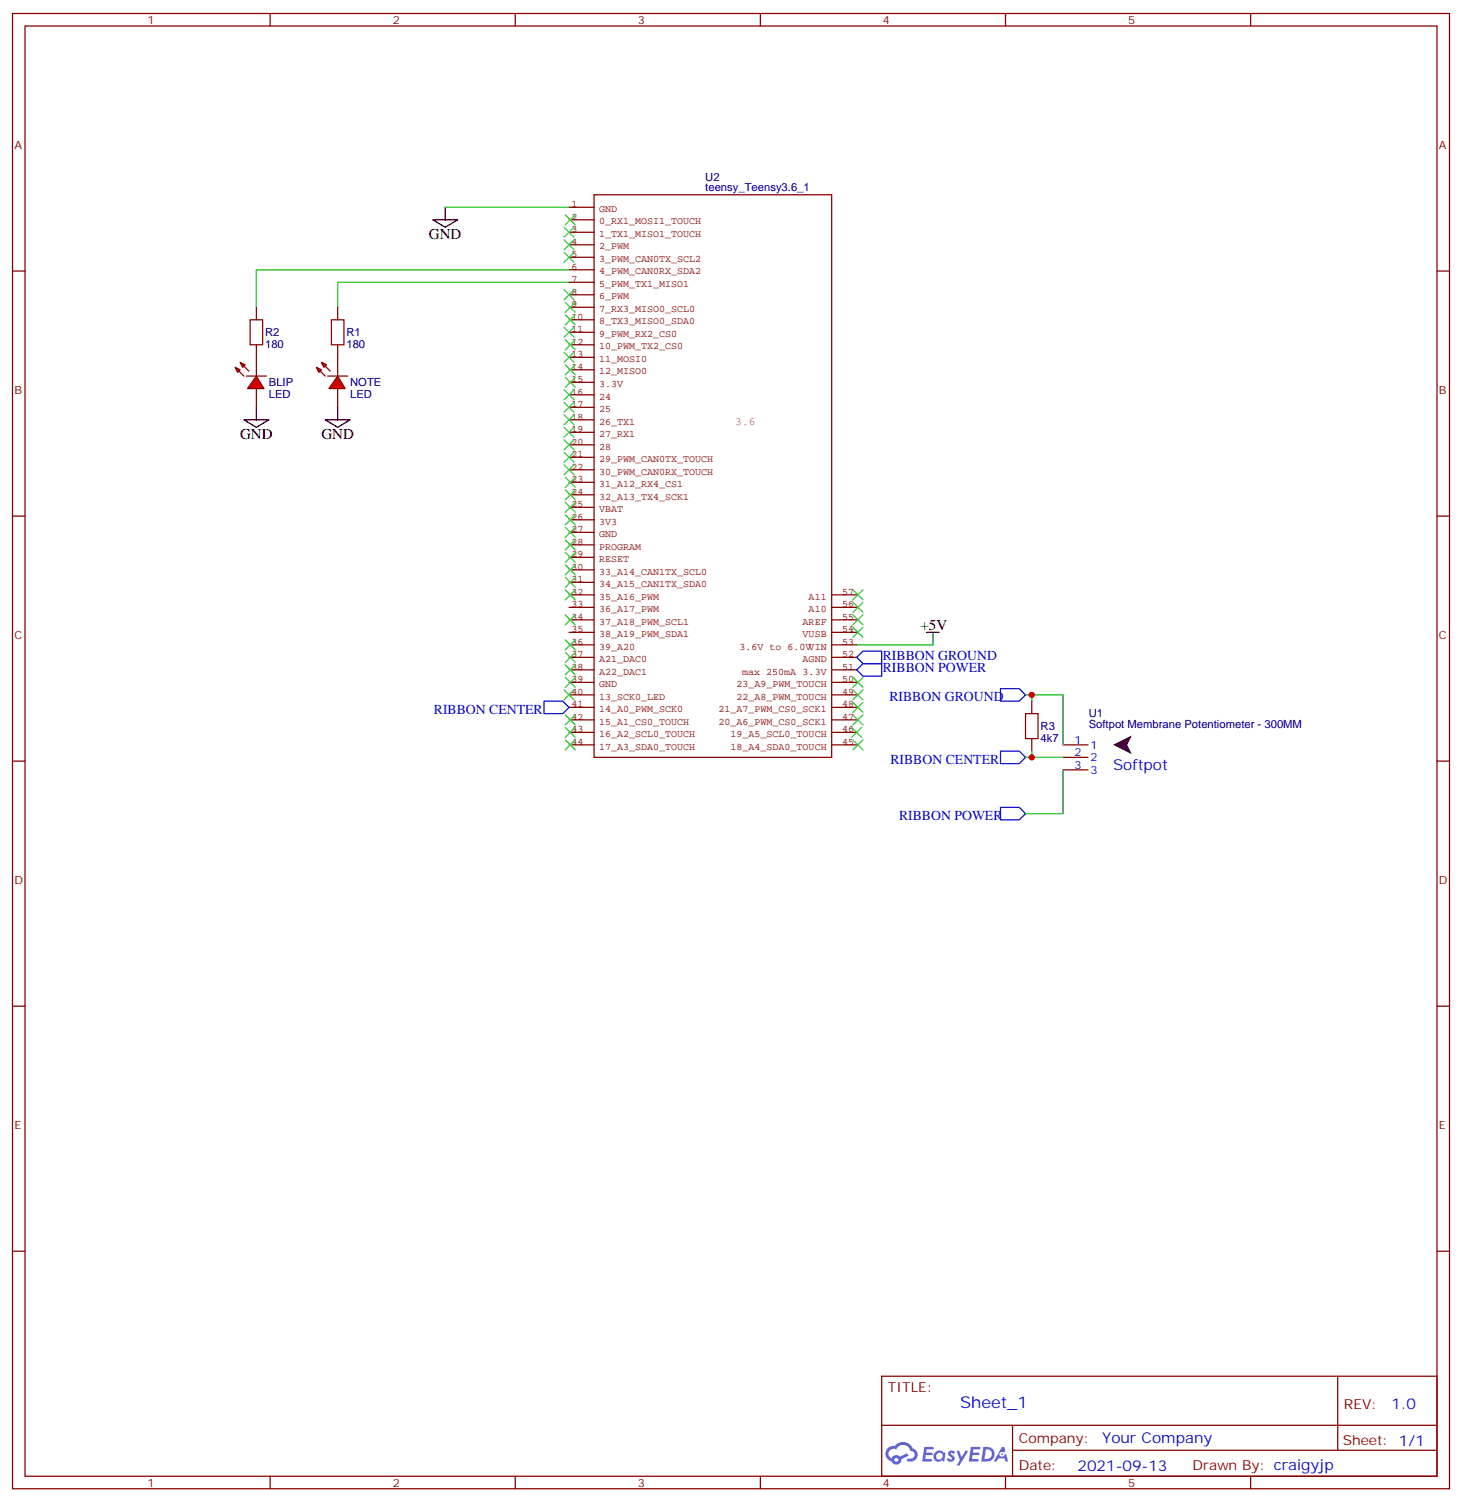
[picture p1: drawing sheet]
<svg xmlns="http://www.w3.org/2000/svg" width="412mm" height="424mm" viewBox="0 0 412 424" stroke-linecap="round" stroke-linejoin="round" font-family="sans-serif">
<g fill="none" stroke="#870000" stroke-width=".35">
<path d="M3.5 3.8h405.4v416.3h-405.4zM7.1 7.3h398.2v409.3h-398.2zM76.2 3.8v3.5M145.3 3.8v3.5M214.5 3.8v3.5M283.6 3.8v3.5M352.8 3.8v3.5M3.5 76.5h3.6M405.3 76.5h3.6M3.5 145.6h3.6M405.3 145.6h3.6M3.5 214.8h3.6"/>
<path d="M405.3 214.8h3.6M3.5 283.9h3.6M405.3 283.9h3.6M3.5 353.1h3.6M405.3 353.1h3.6M248.7 388.3h156.6v28.3h-156.6zM377.3 388.4v20.8M76.2 416.6v3.5M145.3 416.6v3.5M214.5 416.6v3.5M248.7 402.2h156.5M283.6 416.6v3.5"/>
<path d="M285.6 409.2h119.6M285.6 402.2v14.1M352.8 416.6v3.5"/>
</g>
<g fill="#5487ff">
<path d="M267.7 409.5a1.22 1.22 0 0 1 1.7 .3l-.4 .6a.47 .47 0 0 0-.3-.4 .47 .47 0 0 0-.5 .1v.2a1.23 1.23 0 0 1 .8 1.9 1.44 1.44 0 0 1-2-.3l.5-.5 .7 .4a.29 .29 0 0 0 .3-.3 .29 .29 0 0 0-.2-.3 1.04 1.04 0 0 1-.6-1.7z"/>
<path d="M260.7 408.3h2.4l.3 .1-.2 .6h-1.8l-.1 .9h1.5l.3 .3-.3 .4h-1.6l-.2 1.1h1.7l.2 .4-.2 .3h-2.6z"/>
<path d="M273.8 408.3h2.4l.3 .2-.1 .5h-1.8l-.2 .9h1.6l.3 .3-.4 .4h-1.6l-.1 1.1h1.7l.2 .4-.2 .3h-2.6z"/>
<path d="M282.6 408.3h.7l.3 1.2-.6 .3a.69 .69 0 0 0-1 .3 .69 .69 0 0 0 .4 1 .69 .69 0 0 0 .9-.6l.5-.3 .6 2.2h-.8l-.2-.9h-1.8l-.5 .9h-.8z"/>
<path d="M269.8 409.3h.8l.6 1.9 1.1-1.9h.9l-2.6 4.2h-.8l.9-1.5z"/>
<path d="M277.4 408.3l-.6 4.1h1.3a2.11 2.11 0 0 0 2.5-2.1 2.11 2.11 0 0 0-2.5-2zM278.1 409a1.39 1.39 0 0 1 1.7 1.4 1.39 1.39 0 0 1-1.8 1.3h-.3z"/>
<path d="M263.7 409.9a1.54 1.54 0 0 0-.1 2.1 1.54 1.54 0 0 0 2.2 .2l.6 .2 .3-2.3-.2-.2-.4-.1a1.49 1.49 0 0 0-2.4 .1zM264 410.9a.94 .94 0 0 1 1.8 0 .94 .94 0 0 1-1.8 0z"/>
<path d="M250.4 408.6a2.18 2.18 0 0 0 1.1 3.8 1.44 1.44 0 0 0 1.6 .9 1.44 1.44 0 0 0 1.2-1.5l2-1-.5-.7-1.9 .9a1.47 1.47 0 0 0-2.4 .5 1.39 1.39 0 0 1-.7-2 1.39 1.39 0 0 1 2-.5 2.12 2.12 0 0 1 2.2-1.3 2.12 2.12 0 0 1 1.9 1.7 1.14 1.14 0 0 1 1.1 1.5 1.14 1.14 0 0 1-1.7 .7 .43 .43 0 0 0-.5 .3 .43 .43 0 0 0 .4 .5 1.98 1.98 0 0 0 2.5-1.2 1.98 1.98 0 0 0-1.2-2.5 3.1 3.1 0 0 0-5.3-.7l-.9 .1zM252.3 411.9a.55 .55 0 0 1 1.1 0 .55 .55 0 0 1-1.1 0z"/>
<circle cx="282.6" cy="410.4" r=".26"/>
</g>
<g fill="none" stroke="#850000" stroke-width=".35">
<path d="M160.5 58.5h7.1M167.6 55h67v158.7h-67zM160.5 62h7.1M160.5 65.5h7.1M160.5 69.1h7.1M160.5 72.6h7.1M160.5 76.1h7.1M160.5 79.7h7.1M160.5 90.2h7.1M160.5 93.8h7.1M160.5 97.3h7.1M160.5 83.2h7.1"/>
<path d="M160.5 86.7h7.1M160.5 100.8h7.1M160.5 104.4h7.1M160.5 107.9h7.1M160.5 111.4h7.1M160.5 114.9h7.1M160.5 118.5h7.1M160.5 122h7.1M160.5 125.5h7.1M160.5 129h7.1M160.5 132.6h7.1M160.5 136.1h7.1"/>
<path d="M160.5 139.6h7.1M160.5 143.2h7.1M160.5 146.7h7.1M160.5 150.2h7.1M160.5 153.7h7.1M160.5 157.3h7.1M160.5 160.8h7.1M160.5 164.3h7.1M160.5 167.9h7.1M160.5 171.4h7.1M160.5 174.9h7.1M160.5 178.4h7.1"/>
<path d="M234.6 167.9h7.1M234.6 171.4h7.1M234.6 174.9h7.1M234.6 178.4h7.1M160.5 182h7.1M160.5 185.5h7.1M160.5 189h7.1M160.5 192.5h7.1M160.5 196.1h7.1M160.5 199.6h7.1M234.6 182h7.1M234.6 185.5h7.1"/>
<path d="M234.6 189h7.1M234.6 192.5h7.1M234.6 196.1h7.1M234.6 199.6h7.1M160.5 203.1h7.1M160.5 206.7h7.1M160.5 210.2h7.1M234.6 203.1h7.1M234.6 206.7h7.1M234.6 210.2h7.1"/>
</g>
<path d="M125.6 58.5v3.5M122.1 62h7l-3.5 2.1zM261.4 178.4h3.5M263.2 178.4v3.6" fill="none" stroke="#000" stroke-width=".35"/>
<path d="M125.6 58.5h34.9M241.7 182h21.5" fill="none" stroke="#008700" stroke-width=".35"/>
<g fill="none" stroke="#3c3" stroke-width=".35">
<path d="M159.1 64.1l2.8 2.9M159.1 67.7l2.8 2.8M159.1 71.2l2.8 2.8M159.5 60.6l2.8 2.8M161.9 64.1l-2.8 2.9M161.9 67.7l-2.8 2.8M161.9 71.2l-2.8 2.8M162.3 60.6l-2.8 2.8M159.1 81.8l2.8 2.8M159.1 92.4l2.8 2.8M159.1 99.4l2.8 2.8M159.5 85.3l2.8 2.8"/>
<path d="M159.5 88.8l2.8 2.9M159.5 95.9l2.8 2.8M161.9 81.8l-2.8 2.8M161.9 92.4l-2.8 2.8M161.9 99.4l-2.8 2.8M162.3 85.3l-2.8 2.8M162.3 88.8l-2.8 2.9M162.3 95.9l-2.8 2.8M159.1 110l2.8 2.8M159.1 113.5l2.8 2.8M159.1 117.1l2.8 2.8M159.5 102.9l2.8 2.9"/>
<path d="M159.5 106.5l2.8 2.8M161.9 110l-2.8 2.8M161.9 113.5l-2.8 2.8M161.9 117.1l-2.8 2.8M162.3 102.9l-2.8 2.9M162.3 106.5l-2.8 2.8M159.1 120.6l2.8 2.8M159.1 124.1l2.8 2.8M159.1 127.6l2.8 2.9M159.1 131.2l2.8 2.8M159.5 134.7l2.8 2.8M159.5 138.2l2.8 2.8"/>
<path d="M161.9 120.6l-2.8 2.8M161.9 124.1l-2.8 2.8M161.9 127.6l-2.8 2.9M161.9 131.2l-2.8 2.8M162.3 134.7l-2.8 2.8M162.3 138.2l-2.8 2.8M159.5 141.7l2.8 2.9M159.5 145.3l2.8 2.8M159.5 148.8l2.8 2.8M159.5 152.3l2.8 2.9M159.5 155.9l2.8 2.8M159.5 159.4l2.8 2.8"/>
<path d="M162.3 141.7l-2.8 2.9M162.3 145.3l-2.8 2.8M162.3 148.8l-2.8 2.8M162.3 152.3l-2.8 2.9M162.3 155.9l-2.8 2.8M162.3 159.4l-2.8 2.8M159.5 162.9l2.8 2.8M159.5 166.4l2.8 2.9M159.5 173.5l2.8 2.8M162.3 162.9l-2.8 2.8M162.3 166.4l-2.8 2.9M162.3 173.5l-2.8 2.8"/>
<path d="M240.6 166.4l2.8 2.9M240.6 170l2.8 2.8M240.6 173.5l2.8 2.8M240.6 177l2.8 2.8M243.4 166.4l-2.8 2.9M243.4 170l-2.8 2.8M243.4 173.5l-2.8 2.8M243.4 177l-2.8 2.8M159.1 194.7l2.8 2.8M159.5 180.6l2.8 2.8M159.5 184.1l2.8 2.8M159.5 187.6l2.8 2.8"/>
<path d="M159.5 191.1l2.8 2.9M161.9 194.7l-2.8 2.8M162.3 180.6l-2.8 2.8M162.3 184.1l-2.8 2.8M162.3 187.6l-2.8 2.8M162.3 191.1l-2.8 2.9M240.6 191.1l2.8 2.9M240.6 194.7l2.8 2.8M240.6 198.2l2.8 2.8M243.4 191.1l-2.8 2.9M243.4 194.7l-2.8 2.8M243.4 198.2l-2.8 2.8"/>
<path d="M159.5 201.7l2.8 2.8M159.5 205.2l2.8 2.9M159.5 208.8l2.8 2.8M162.3 201.7l-2.8 2.8M162.3 205.2l-2.8 2.9M162.3 208.8l-2.8 2.8M240.6 201.7l2.8 2.8M240.6 208.8l2.8 2.8M243.4 201.7l-2.8 2.8M243.4 208.8l-2.8 2.8"/>
</g>
<path d="M153.5 197.8h5.2l1.8 1.8-1.8 1.8h-5.2zM241.7 185.5l1.7-1.8h5.3v3.6h-5.3zM241.7 189l1.7-1.7h5.3v3.5h-5.3z" fill="none" stroke="#00f" stroke-width=".35"/>
<g fill="#f00" stroke="#870000" stroke-width=".35">
<path d="M72.3 106.1l2.1 3.5h-4.6z"/>
<path d="M69.5 106.1h5.6z"/>
</g>
<g fill="#870000" stroke="#870000" stroke-width=".35">
<path d="M67.4 104.7l1.4 1.4z"/>
<path d="M68.8 103.3l1.4 1.4z"/>
</g>
<g fill="#f00" stroke="#870000" stroke-width=".35">
<path d="M66.3 103.6l1.4 .8-.7 .7z"/>
<path d="M67.7 102.2l1.4 .7-.7 .7z"/>
</g>
<path d="M72.3 100.8v5.3M72.3 109.6v5.3" fill="none" stroke="#870000" stroke-width=".35"/>
<g fill="#f00" stroke="#870000" stroke-width=".35">
<path d="M95.2 106.1l2.2 3.5h-4.6z"/>
<path d="M92.4 106.1h5.7z"/>
</g>
<g fill="#870000" stroke="#870000" stroke-width=".35">
<path d="M90.3 104.7l1.4 1.4z"/>
<path d="M91.7 103.3l1.4 1.4z"/>
</g>
<g fill="#f00" stroke="#870000" stroke-width=".35">
<path d="M89.3 103.6l1.4 .8-.7 .7z"/>
<path d="M90.7 102.2l1.4 .7-.7 .7z"/>
</g>
<path d="M72.3 86.7v3.5M72.3 97.3v3.5M95.2 86.7v3.5M95.2 97.3v8.8M95.2 109.6v5.3M291 197.8v3.6M291 208.4v3.5M299.9 210.2h7M299.9 213.7h7M299.9 217.2h7" fill="none" stroke="#870000" stroke-width=".35"/>
<path d="M68.8 118.5h7l-3.5 2.1zM72.3 114.9v3.6M91.7 118.5h7.1l-3.6 2.1zM95.2 114.9v3.6" fill="none" stroke="#000" stroke-width=".35"/>
<path d="M70.6 90.2h3.5v7.1h-3.5zM93.5 90.2h3.5v7.1h-3.5zM289.3 201.4h3.5v7h-3.5z" fill="none" stroke="#a10000" stroke-width=".35"/>
<path d="M160.5 79.7h-65.3v7M160.5 76.1h-88.2v10.6M289.3 196.1h10.6v14.1M291 196.1v1.7M289.3 213.7h10.6M291 211.9v1.8M299.9 217.2v12.4h-10.6" fill="none" stroke="#008700" stroke-width=".35"/>
<path d="M314 210.2l5.3-2.7-1.4 2.7 1.4 2.6z" fill="#000"/>
<path d="M282.2 194.3h5.3l1.8 1.8-1.8 1.7h-5.3zM282.2 211.9h5.3l1.8 1.8-1.8 1.8h-5.3zM282.2 227.8h5.3l1.8 1.8-1.8 1.8h-5.3z" fill="none" stroke="#00f" stroke-width=".35"/>
<path d="M240.2 205.2l2.9 2.9M243.1 205.2l-2.9 2.9" fill="none" stroke="#3c3" stroke-width=".35"/>
<g fill="#c00">
<circle cx="291" cy="196.1" r=".88"/>
<circle cx="291" cy="213.7" r=".88"/>
</g>
<text font-size="4.6" fill="#00f" x="270.8" y="397.4">Sheet_1</text>
<g font-size="4.2">
<text x="121" y="67.3">GND</text>
<text x="67.7" y="123.8">GND</text>
<text x="90.7" y="123.8">GND</text>
<text x="259.6" y="177.7">+5V</text>
</g>
<g font-size="4.2" fill="#00f">
<text x="314" y="217.2">Softpot</text>
<text x="392.5" y="397.6">1.0</text>
<text x="310.9" y="407.2">Your Company</text>
<text x="304" y="415">2021-09-13</text>
</g>
<g font-size="3.9" fill="#00f">
<text x="249" y="186.2">RIBBON GROUND</text>
<text x="249" y="189.7">RIBBON POWER</text>
<text x="250.9" y="197.9">RIBBON GROUND</text>
<text x="122.4" y="201.4">RIBBON CENTER</text>
<text x="251.2" y="215.5">RIBBON CENTER</text>
<text x="253.6" y="231.4">RIBBON POWER</text>
</g>
<g font-size="3.9" fill="#800">
<text x="250.5" y="392.9">TITLE:</text>
<text x="379.1" y="397.6">REV:</text>
<text x="287.4" y="407.1">Company:</text>
<text x="378.7" y="407.7">Sheet: 1/1</text>
<text x="287.4" y="414.8">Date:</text>
<text x="336.4" y="414.9">Drawn By: craigyjp</text>
</g>
<g font-size="3.2" fill="#800">
<text x="41.6" y="6.8">1</text>
<text x="110.8" y="6.8">2</text>
<text x="179.9" y="6.8">3</text>
<text x="249.1" y="6.8">4</text>
<text x="318.2" y="6.8">5</text>
<text x="4.1" y="41.9">A</text>
<text x="405.9" y="41.9">A</text>
<text x="4.1" y="111.1">B</text>
<text x="405.9" y="111.1">B</text>
<text x="4.1" y="180.2">C</text>
<text x="405.9" y="180.2">C</text>
<text x="4.1" y="249.3">D</text>
<text x="405.9" y="249.3">D</text>
<text x="4.1" y="318.5">E</text>
<text x="405.9" y="318.5">E</text>
<text x="41.6" y="419.6">1</text>
<text x="110.8" y="419.6">2</text>
<text x="179.9" y="419.6">3</text>
<text x="249.1" y="419.6">4</text>
<text x="318.2" y="419.6">5</text>
</g>
<g font-size="3.2" fill="#000080">
<text x="199" y="53.9">teensy_Teensy3.6_1</text>
<text x="199" y="51">U2</text>
<text x="74.8" y="94.9">R2</text>
<text x="97.7" y="94.9">R1</text>
<text x="74.8" y="98.1">180</text>
<text x="97.7" y="98.1">180</text>
<text x="75.8" y="112.2">LED</text>
<text x="75.9" y="109">BLIP</text>
<text x="98.8" y="112.2">LED</text>
<text x="98.8" y="109">NOTE</text>
<text x="307.1" y="202.3">U1</text>
<text x="293.5" y="209.2">4k7</text>
<text x="293.5" y="206">R3</text>
<text x="307.1" y="205.5">Softpot Membrane Potentiometer - 300MM</text>
</g>
<text font-size="3.2" fill="#848484" x="207.4" y="120.1">3.6</text>
<g font-size="3.2" fill="#00f">
<text x="303.1" y="209.8">1</text>
<text x="303.1" y="213.4">2</text>
<text x="307.6" y="211.2">1</text>
<text x="307.6" y="214.8">2</text>
<text x="303.1" y="216.9">3</text>
<text x="307.6" y="218.3">3</text>
</g>
<g font-size="2.8" fill="#840000">
<text x="161.2" y="58.5">1</text>
<text x="169" y="59.8">GND</text>
<text x="161.2" y="62">2</text>
<text x="161.2" y="65.5">3</text>
<text x="169" y="63.3">0_RX1_MOSI1_TOUCH</text>
<text x="161.2" y="69">4</text>
<text x="169" y="66.9">1_TX1_MISO1_TOUCH</text>
<text x="169" y="70.4">2_PWM</text>
<text x="161.2" y="72.6">5</text>
<text x="161.2" y="76.1">6</text>
<text x="169" y="73.9">3_PWM_CAN0TX_SCL2</text>
<text x="169" y="77.5">4_PWM_CAN0RX_SDA2</text>
<text x="161.2" y="79.6">7</text>
<text x="161.2" y="83.1">8</text>
<text x="169" y="81">5_PWM_TX1_MISO1</text>
<text x="161.2" y="86.7">9</text>
<text x="169" y="84.5">6_PWM</text>
<text x="169" y="88">7_RX3_MISO0_SCL0</text>
<text x="161.2" y="90.2">10</text>
<text x="161.2" y="93.7">11</text>
<text x="169" y="91.6">8_TX3_MISO0_SDA0</text>
<text x="169" y="95.1">9_PWM_RX2_CS0</text>
<text x="161.2" y="97.3">12</text>
<text x="161.2" y="100.8">13</text>
<text x="169" y="98.6">10_PWM_TX2_CS0</text>
<text x="161.2" y="104.3">14</text>
<text x="161.2" y="107.8">15</text>
<text x="169" y="102.1">11_MOSI0</text>
<text x="169" y="105.7">12_MISO0</text>
<text x="161.2" y="111.4">16</text>
<text x="169" y="109.2">3.3V</text>
<text x="169" y="112.7">24</text>
<text x="161.2" y="114.9">17</text>
<text x="161.2" y="118.4">18</text>
<text x="169" y="116.3">25</text>
<text x="169" y="119.8">26_TX1</text>
<text x="161.2" y="122">19</text>
<text x="161.2" y="125.5">20</text>
<text x="169" y="123.3">27_RX1</text>
<text x="161.2" y="129">21</text>
<text x="169" y="126.8">28</text>
<text x="169" y="130.4">29_PWM_CAN0TX_TOUCH</text>
<text x="161.2" y="132.5">22</text>
<text x="161.2" y="136.1">23</text>
<text x="169" y="133.9">30_PWM_CAN0RX_TOUCH</text>
<text x="169" y="137.4">31_A12_RX4_CS1</text>
<text x="161.2" y="139.6">24</text>
<text x="161.2" y="143.1">25</text>
<text x="169" y="141">32_A13_TX4_SCK1</text>
<text x="161.2" y="146.6">26</text>
<text x="169" y="144.5">VBAT</text>
<text x="169" y="148">3V3</text>
<text x="161.2" y="150.2">27</text>
<text x="161.2" y="153.7">28</text>
<text x="169" y="151.5">GND</text>
<text x="169" y="155.1">PROGRAM</text>
<text x="161.2" y="157.2">29</text>
<text x="161.2" y="160.8">30</text>
<text x="169" y="158.6">RESET</text>
<text x="161.2" y="164.3">31</text>
<text x="161.2" y="167.8">32</text>
<text x="169" y="162.1">33_A14_CAN1TX_SCL0</text>
<text x="169" y="165.6">34_A15_CAN1TX_SDA0</text>
<text x="237.6" y="167.8">57</text>
<text x="161.2" y="171.3">33</text>
<text x="169" y="169.2">35_A16_PWM</text>
<text x="169" y="172.7">36_A17_PWM</text>
<text x="228.1" y="172.7">A10</text>
<text x="228.1" y="169.2">A11</text>
<text x="237.6" y="171.3">56</text>
<text x="161.2" y="174.9">34</text>
<text x="161.2" y="178.4">35</text>
<text x="169" y="176.2">37_A18_PWM_SCL1</text>
<text x="169" y="179.8">38_A19_PWM_SDA1</text>
<text x="226.4" y="179.8">VUSB</text>
<text x="226.4" y="176.2">AREF</text>
<text x="237.6" y="178.4">54</text>
<text x="237.6" y="174.9">55</text>
<text x="161.2" y="181.9">36</text>
<text x="161.2" y="185.5">37</text>
<text x="169" y="183.3">39_A20</text>
<text x="208.6" y="183.4">3.6V to 6.0VVIN</text>
<text x="237.6" y="185.5">52</text>
<text x="237.6" y="181.9">53</text>
<text x="161.2" y="189">38</text>
<text x="169" y="186.8">A21_DAC0</text>
<text x="169" y="190.3">A22_DAC1</text>
<text x="209.3" y="190.4">max 250mA 3.3V</text>
<text x="226.4" y="186.8">AGND</text>
<text x="237.6" y="189">51</text>
<text x="161.2" y="192.5">39</text>
<text x="161.2" y="196">40</text>
<text x="169" y="193.9">GND</text>
<text x="169" y="197.4">13_SCK0_LED</text>
<text x="207.8" y="197.4">22_A8_PWM_TOUCH</text>
<text x="207.8" y="193.9">23_A9_PWM_TOUCH</text>
<text x="237.6" y="196">49</text>
<text x="237.6" y="192.5">50</text>
<text x="161.2" y="199.6">41</text>
<text x="161.2" y="203.1">42</text>
<text x="169" y="200.9">14_A0_PWM_SCK0</text>
<text x="202.7" y="200.9">21_A7_PWM_CS0_SCK1</text>
<text x="237.6" y="203.1">47</text>
<text x="237.6" y="199.6">48</text>
<text x="161.2" y="206.6">43</text>
<text x="169" y="204.5">15_A1_CS0_TOUCH</text>
<text x="169" y="208">16_A2_SCL0_TOUCH</text>
<text x="202.7" y="204.5">20_A6_PWM_CS0_SCK1</text>
<text x="206.1" y="208">19_A5_SCL0_TOUCH</text>
<text x="237.6" y="206.6">46</text>
<text x="161.2" y="210.1">44</text>
<text x="169" y="211.5">17_A3_SDA0_TOUCH</text>
<text x="206.1" y="211.5">18_A4_SDA0_TOUCH</text>
<text x="237.6" y="210.1">45</text>
</g>
</svg>
